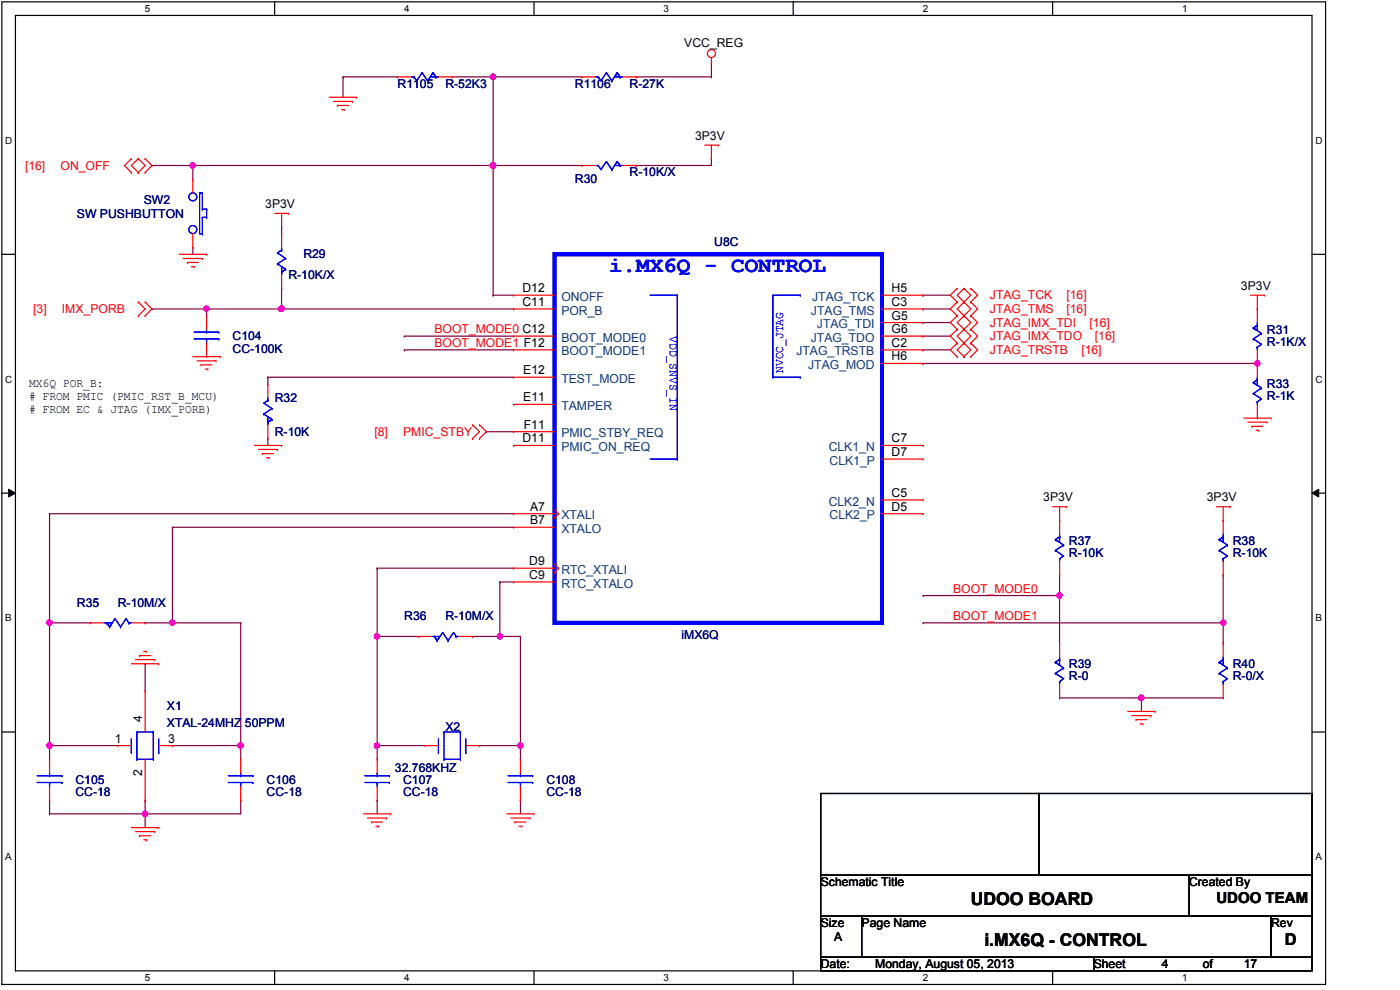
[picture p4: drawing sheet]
<svg xmlns="http://www.w3.org/2000/svg" width="297mm" height="210mm" viewBox="0 0 297 210" stroke-linecap="round" stroke-linejoin="round" font-family="sans-serif">
<path d="M.4 .4h280.8v208.4h-280.8zM3.3 3.3h275v202.6h-275z" fill="none" stroke="#000" stroke-width=".25"/>
<g fill="#fff">
<path d="M30.7 .7h1.2v2.3h-1.2z"/>
<path d="M30.7 206.2h1.2v2.4h-1.2z"/>
</g>
<path d="M58.3 .4v2.9M58.3 205.9v2.9" fill="none" stroke="#000" stroke-width=".25"/>
<g fill="#fff">
<path d="M85.7 .7h1.2v2.3h-1.2z"/>
<path d="M85.7 206.2h1.2v2.4h-1.2z"/>
</g>
<path d="M113.3 .4v2.9M113.3 205.9v2.9" fill="none" stroke="#000" stroke-width=".25"/>
<g fill="#fff">
<path d="M140.8 .7h1.1v2.3h-1.1z"/>
<path d="M140.8 206.2h1.1v2.4h-1.1z"/>
</g>
<path d="M168.3 .4v2.9M168.3 205.9v2.9" fill="none" stroke="#000" stroke-width=".25"/>
<g fill="#fff">
<path d="M195.7 .7h1.2v2.3h-1.2z"/>
<path d="M195.7 206.2h1.2v2.4h-1.2z"/>
</g>
<path d="M223.3 .4v2.9M223.3 205.9v2.9" fill="none" stroke="#000" stroke-width=".25"/>
<g fill="#fff">
<path d="M250.8 .7h1.1v2.3h-1.1z"/>
<path d="M250.8 206.2h1.1v2.4h-1.1z"/>
<path d="M1.1 28.6h1.5v2.3h-1.5z"/>
<path d="M279.1 28.6h1.4v2.3h-1.4z"/>
<path d="M1.1 79.3h1.5v2.3h-1.5z"/>
<path d="M279.1 79.3h1.4v2.3h-1.4z"/>
</g>
<path d="M.4 53.9h2.9M278.3 53.9h2.9" fill="none" stroke="#000" stroke-width=".25"/>
<g fill="#fff">
<path d="M1.1 129.9h1.4v2.4h-1.4z"/>
<path d="M279.1 129.9h1.3v2.4h-1.3z"/>
</g>
<path d="M.4 104.6h2.9M278.3 104.6h2.9" fill="none" stroke="#000" stroke-width=".25"/>
<path d="M1.8 103.8l1.5 .8-1.5 .8zM278.3 104.6l1.5-.8v1.6z" fill="#000"/>
<path d="M1.8 103.8l1.5 .8-1.5 .8zM278.3 104.6l1.5-.8v1.6z" fill="none" stroke="#000" stroke-width=".21"/>
<g fill="#fff">
<path d="M1.1 180.6h1.4v2.3h-1.4z"/>
<path d="M279.1 180.6h1.3v2.3h-1.3z"/>
</g>
<path d="M.4 155.3h2.9M278.3 155.3h2.9" fill="none" stroke="#000" stroke-width=".25"/>
<g fill="none" stroke="#800040" stroke-width=".25">
<path d="M195.8 62.6h.1M195.8 65.5h.1M195.8 68.4h.1M195.8 71.3h.1M195.8 62.6h5.8M195.8 65.5h5.8M195.8 68.4h5.8M195.8 71.3h5.8M80 158.2h.1M80 158.2v2.9M80 158.2h10.1M80 169.8h.1"/>
<path d="M80 169.8v2.8M110.4 169.8h.1M110.4 169.8v2.8"/>
</g>
<circle cx="80" cy="158.2" r=".56" fill="#f0f"/>
<circle cx="80" cy="158.2" r=".56" fill="none" stroke="#f0f" stroke-width=".25"/>
<path d="M101.7 158.2h.1M101.7 158.2h8.7M110.4 158.2h.1M110.4 158.2v2.9" fill="none" stroke="#800040" stroke-width=".25"/>
<circle cx="110.4" cy="158.2" r=".56" fill="#f0f"/>
<circle cx="110.4" cy="158.2" r=".56" fill="none" stroke="#f0f" stroke-width=".25"/>
<path d="M80 120.5h.1M80 120.5h29M80 120.5v14.5M106.1 123.4h.1M106.1 123.4h2.9M106.1 123.4v11.6" fill="none" stroke="#800040" stroke-width=".25"/>
<circle cx="106" cy="135" r=".56" fill="#f0f"/>
<circle cx="106" cy="135" r=".56" fill="none" stroke="#f0f" stroke-width=".25"/>
<path d="M80 135h.1M80 135h8.7M80 135v23.2M100.3 135h.1M100.3 135h10.1M106.1 135h.1" fill="none" stroke="#800040" stroke-width=".25"/>
<circle cx="80" cy="135" r=".56" fill="#f0f"/>
<circle cx="80" cy="135" r=".56" fill="none" stroke="#f0f" stroke-width=".25"/>
<path d="M10.5 132.1h.1M10.5 132.1v26.1M110.4 135h.1M110.4 135v23.2M10.5 158.2h.1M10.5 158.2h14.5M10.5 169.8h.1M10.5 169.8v2.8" fill="none" stroke="#800040" stroke-width=".25"/>
<circle cx="10.5" cy="158.2" r=".56" fill="#f0f"/>
<circle cx="10.5" cy="158.2" r=".56" fill="none" stroke="#f0f" stroke-width=".25"/>
<circle cx="10.5" cy="132.1" r=".56" fill="#f0f"/>
<circle cx="10.5" cy="132.1" r=".56" fill="none" stroke="#f0f" stroke-width=".25"/>
<g fill="none" stroke="#800040" stroke-width=".25">
<path d="M10.5 109h.1M10.5 109h98.5M10.5 109v23.1M36.6 111.8h.1M36.6 111.8v20.3h-5.8M36.6 111.8h72.4M10.5 132.1h.1M10.5 132.1h8.7M30.8 132.1h.1M30.8 140.8h.1M30.8 140.8v5.8M36.6 158.2h.1"/>
<path d="M36.6 158.2h14.5M10.5 172.6h.1M10.5 172.6h20.3M30.8 169.8h.1M30.8 172.6h.1M30.8 169.8v5.8"/>
</g>
<circle cx="36.5" cy="132.1" r=".56" fill="#f0f"/>
<circle cx="36.5" cy="132.1" r=".56" fill="none" stroke="#f0f" stroke-width=".25"/>
<path d="M30.8 172.6h.1M30.8 172.6h20.3" fill="none" stroke="#800040" stroke-width=".25"/>
<circle cx="30.7" cy="172.6" r=".56" fill="#f0f"/>
<circle cx="30.7" cy="172.6" r=".56" fill="none" stroke="#f0f" stroke-width=".25"/>
<path d="M36.6 132.1h.1M36.6 132.1h14.5M51.1 158.2h.1M51.1 158.2v2.9" fill="none" stroke="#800040" stroke-width=".25"/>
<circle cx="51" cy="158.2" r=".56" fill="#f0f"/>
<circle cx="51" cy="158.2" r=".56" fill="none" stroke="#f0f" stroke-width=".25"/>
<path d="M59.7 61.2h.1M59.7 65.5h.1M59.7 61.2v4.3M59.7 65.5h49.3M51.1 132.1h.1M51.1 132.1v26.1M10.5 158.2h.1M10.5 158.2v2.9M51.1 169.8h.1M51.1 169.8v2.8" fill="none" stroke="#800040" stroke-width=".25"/>
<circle cx="59.7" cy="65.5" r=".56" fill="#f0f"/>
<circle cx="59.7" cy="65.5" r=".56" fill="none" stroke="#f0f" stroke-width=".25"/>
<path d="M104.6 62.6h.1M104.6 62.6h4.4M224.8 148h.1M224.8 148h17.3M242.1 148h.1M242.1 148v2.9" fill="none" stroke="#800040" stroke-width=".25"/>
<circle cx="242.1" cy="148" r=".57" fill="#f0f"/>
<circle cx="242.1" cy="148" r=".57" fill="none" stroke="#f0f" stroke-width=".25"/>
<path d="M85.8 71.3h.1M85.8 74.2h.1M85.8 71.3h23.2M85.8 74.2h23.2M195.8 77.1h.1M195.8 77.1h70.9M242.1 148h.1M242.1 148h17.4" fill="none" stroke="#800040" stroke-width=".25"/>
<circle cx="266.7" cy="77.1" r=".56" fill="#f0f"/>
<circle cx="266.7" cy="77.1" r=".56" fill="none" stroke="#f0f" stroke-width=".25"/>
<path d="M43.8 65.5h.1M43.8 65.5h15.9M195.8 74.2h.1M195.8 74.2h5.8" fill="none" stroke="#800040" stroke-width=".25"/>
<circle cx="59.7" cy="65.5" r=".56" fill="#f0f"/>
<circle cx="59.7" cy="65.5" r=".56" fill="none" stroke="#f0f" stroke-width=".25"/>
<circle cx="43.8" cy="65.5" r=".56" fill="#f0f"/>
<circle cx="43.8" cy="65.5" r=".56" fill="none" stroke="#f0f" stroke-width=".25"/>
<path d="M195.8 132.1h.1M195.8 132.1h63.7M224.8 122h.1M224.8 122v4.3M259.5 132.1h.1M259.5 132.1v4.3" fill="none" stroke="#800040" stroke-width=".25"/>
<circle cx="259.5" cy="132.1" r=".56" fill="#f0f"/>
<circle cx="259.5" cy="132.1" r=".56" fill="none" stroke="#f0f" stroke-width=".25"/>
<path d="M195.8 126.3h.1M195.8 126.3h29" fill="none" stroke="#800040" stroke-width=".25"/>
<circle cx="224.7" cy="126.3" r=".56" fill="#f0f"/>
<circle cx="224.7" cy="126.3" r=".56" fill="none" stroke="#f0f" stroke-width=".25"/>
<g fill="none" stroke="#800040" stroke-width=".25">
<path d="M40.9 35.1h.1M40.9 35.1v2.9M104.6 35.1h.1M104.6 35.1h18.8M104.6 35.1v27.5M40.9 52.5h.1M40.9 52.5v1.4M56.8 93h.1M56.8 80h.1M56.8 80v1.5M56.8 93v1.5M56.8 80h52.2"/>
<path d="M103.2 91.6h.1M103.2 91.6h5.8M224.8 126.3h.1M224.8 126.3v10.1M259.5 122h.1M259.5 122v10.1"/>
</g>
<circle cx="104.6" cy="35.1" r=".56" fill="#f0f"/>
<circle cx="104.6" cy="35.1" r=".56" fill="none" stroke="#f0f" stroke-width=".25"/>
<path d="M40.9 35.1h63.7M104.6 35.1h.1M135 35.1h.1M150.9 33.7h.1M150.9 33.7v1.4h-15.9M59.7 48.1h.1M59.7 48.1v1.5M43.8 65.5h.1M43.8 65.5v1.5" fill="none" stroke="#800040" stroke-width=".25"/>
<circle cx="40.9" cy="35.1" r=".56" fill="#f0f"/>
<circle cx="40.9" cy="35.1" r=".56" fill="none" stroke="#f0f" stroke-width=".25"/>
<circle cx="104.6" cy="35.1" r=".56" fill="#f0f"/>
<circle cx="104.6" cy="35.1" r=".56" fill="none" stroke="#f0f" stroke-width=".25"/>
<path d="M95.9 16.3h8.7M104.6 16.3h.1M135 16.3h.1M135 16.3h15.9M150.9 16.3h.1M150.9 13.4v2.9M32.2 35.1h.1M32.2 35.1h8.7M32.2 65.5h.1M32.2 65.5h11.6" fill="none" stroke="#800040" stroke-width=".25"/>
<circle cx="104.6" cy="16.3" r=".56" fill="#f0f"/>
<circle cx="104.6" cy="16.3" r=".56" fill="none" stroke="#f0f" stroke-width=".25"/>
<path d="M72.8 16.3h.1M72.8 16.3v4.3M72.8 16.3h11.5M84.3 16.3h.1M104.6 16.3h.1M104.6 16.3h18.8M104.6 16.3v18.8M123.4 16.3h.1" fill="none" stroke="#800040" stroke-width=".25"/>
<g fill="none" stroke="#f00" stroke-width=".25">
<path d="M84.3 16.3h.1M84.3 16.3h3M93 16.3h2.9M95.9 16.3h.1M123.4 16.3h.1M123.4 16.3h2.9M132.1 16.3h2.9M135 16.3h.1M150.9 13.4h.1M150.9 12.2v1.2M27.9 33.7h.1M27.9 36.6h.1"/>
<path d="M27.9 33.7l-1.5 1.4 1.5 1.5M29.3 36.6h.1M29.3 33.7h.1M29.3 33.7l1.5 1.4-1.5 1.5M29.3 33.7l-1.4 1.4 1.4 1.5M30.8 33.7h.1M30.8 36.6h.1M30.8 33.7l1.4 1.4-1.4 1.5M40.9 38h.1M40.9 38v2.9M69.9 20.6h5.8M70.7 21.5h4.1"/>
<path d="M71.6 22.4h.1M71.6 22.4h2.3M72.5 23.3h.5M73 23.3h.1M74.8 21.5h.1M75.7 20.6h.1M123.4 35.1h.1M123.4 35.1h2.9M132.1 35.1h2.9M135 35.1h.1M149.5 30.8h2.9M150.9 33.7h.1"/>
<path d="M150.9 30.8v2.9M152.4 30.8h.1M38 53.9h5.8M38.9 54.8h4M39.8 55.7h.1M39.8 55.7h2.3M40.6 56.6h.6M40.9 52.5h.1M40.9 49.6v2.9M41.2 56.6h.1M42.9 54.8h.1M43.8 53.9h.1"/>
<path d="M58.3 45.3h2.9M59.7 48.1h.1M59.7 49.6h.1M59.7 45.3v2.8M59.7 49.6v2.9M59.7 58.3v2.9M61.2 45.3h.1M29.3 67h.1M29.3 64.1h.1M29.3 64.1l1.5 1.4-1.5 1.5M30.8 64.1h.1M30.8 67h.1"/>
<path d="M30.8 64.1l1.4 1.4-1.4 1.5M40.9 75.7h5.8M41.8 76.5h4M42.6 77.4h.1M42.6 77.4h2.4M43.5 78.3h.6M43.8 67h.1M43.8 75.7h.1M43.8 67v2.9M43.8 72.8v2.9M44.1 78.3h.1M45.8 76.5h.1"/>
<path d="M46.7 75.7h.1M59.7 61.2h.1M109 62.6h.1M109 65.5h.1M109 71.3h.1M109 74.2h.1M109 62.6h8.6M109 65.5h8.6M109 71.3h8.6M109 74.2h8.6M187.1 62.6h8.7M187.1 65.5h8.7"/>
<path d="M187.1 71.3h8.7M187.1 74.2h8.7M187.1 68.4h8.7M187.1 77.1h8.7M195.8 62.6h.1M195.8 65.5h.1M195.8 68.4h.1M195.8 71.3h.1M195.8 74.2h.1M195.8 77.1h.1M203.1 61.2h.1M203.1 64.1h.1"/>
<path d="M203.1 67h.1M203.1 69.9h.1M203.1 72.8h.1M203.1 75.7h.1M203.1 61.2l-1.5 1.4 1.5 1.5M203.1 64.1l-1.5 1.4 1.5 1.5M203.1 67l-1.5 1.4 1.5 1.5M203.1 69.9l-1.5 1.4 1.5 1.5M203.1 72.8l-1.5 1.4 1.5 1.5M204.5 64.1h.1M204.5 61.2h.1M204.5 67h.1"/>
<path d="M204.5 69.9h.1M204.5 72.8h.1M204.5 75.7h.1M204.5 61.2l-1.4 1.4 1.4 1.5M204.5 61.2l1.4 1.4-1.4 1.5M204.5 64.1l-1.4 1.4 2.8 2.9-2.8 2.9 1.4 1.5M204.5 64.1l1.4 1.4-2.8 2.9 2.8 2.9-1.4 1.5M204.5 72.8l-1.4 1.4 1.4 1.5M204.5 72.8l1.4 1.4-1.4 1.5M205.9 61.2h.1M205.9 64.1h.1M205.9 67h.1"/>
<path d="M205.9 69.9h.1M205.9 72.8h.1M205.9 75.7h.1M205.9 61.2l1.5 1.4-1.5 1.5M205.9 64.1l1.5 1.4-1.5 1.5M205.9 67l1.5 1.4-1.5 1.5M205.9 69.9l1.5 1.4-1.5 1.5M205.9 72.8l1.5 1.4-1.5 1.5M265.3 62.6h2.9M266.7 65.5h.1M266.7 77.1h.1M266.7 62.6v5.8"/>
<path d="M266.7 74.2v5.8M268.2 62.6h.1M53.9 94.5h5.8M54.8 95.3h4.1M55.7 96.2h.1M55.7 96.2h2.3M56.6 97.1h.5M56.8 93h.1M56.8 81.5h.1M56.8 81.5v2.8M56.8 90.1v2.9M57.1 97.1h.1"/>
<path d="M58.9 95.3h.1M59.7 94.5h.1M100.3 93h.1M100.3 90.1h.1M100.3 90.1l1.4 1.5-1.4 1.4M101.7 90.1h.1M101.7 93h.1M101.7 90.1l1.5 1.5-1.5 1.4M109 80h.1M109 85.8h.1M109 91.6h.1M109 94.5h.1"/>
<path d="M109 94.5h8.6M109 80h8.6M109 85.8h8.6M109 91.6h8.6M187.1 94.5h8.7M187.1 97.4h8.7M195.8 94.5h.1M195.8 97.4h.1M263.9 88.7h5.8M264.7 89.5h4.1M265.6 90.4h.1M265.6 90.4h2.3"/>
<path d="M266.5 91.3h.5M266.7 88.7h.1M266.7 85.8v2.9M267 91.3h.1M268.8 89.5h.1M269.7 88.7h.1M109 109h.1M109 111.8h.1M109 109h8.6M109 111.8h8.6M117.6 109.8h.1M117.6 108.1l.9 .9"/>
<path d="M117.6 119.7l.9 .8M118.5 109h.1M118.5 109l-.9 .8M187.1 109h8.7M187.1 106.1h8.7M195.8 106.1h.1M195.8 109h.1M223.3 107.5h2.9M224.8 110.4h.1M224.8 107.5v5.8M224.8 119.1v2.9M226.2 107.5h.1"/>
<path d="M258.1 107.5h2.9M259.5 110.4h.1M259.5 107.5v5.8M259.5 119.1v2.9M261 107.5h.1M19.2 132.1h.1M19.2 132.1h2.9M27.9 132.1h2.9M28.8 139.9h4M29.6 139.1h.1M29.6 139.1h2.3M30.5 138.2h.6"/>
<path d="M30.8 132.1h.1M31.1 138.2h.1M32.8 139.9h.1M88.7 135h.1M88.7 135h2.9M97.4 135h2.9M100.3 135h.1M109 120.5h.1M109 123.4h.1M109 120.5h8.6M109 123.4h8.6M117.6 121.4h.1"/>
<path d="M118.5 120.5h.1M118.5 120.5l-.9 .9M224.8 122h.1M224.8 136.4h.1M224.8 136.4v3M259.5 136.4h.1M259.5 122h.1M259.5 136.4v3M25 158.2h.1M25 158.2h2.9M27.9 140.8h5.8M30.8 146.6h.1"/>
<path d="M30.8 146.6v8.7M33.7 140.8h.1M33.7 158.2h2.9M36.6 158.2h.1M90.1 158.2h.1M90.1 158.2h2.9M98.8 158.2h2.9M101.7 158.2h.1M224.8 148h.1M224.8 145.2v2.8M239.3 150.9h5.7M240.1 151.8h4.1"/>
<path d="M241 152.7h.1M241 152.7h2.3M241.8 153.5h.6M242.4 153.5h.1M244.2 151.8h.1M245 150.9h.1M259.5 148h.1M259.5 145.2v2.8M10.5 161.1h.1M10.5 169.8h.1M10.5 161.1v2.9M10.5 166.9v2.9"/>
<path d="M27.9 175.6h5.8M28.8 176.4h4M29.6 177.3h.1M29.6 177.3h2.3M30.5 178.1h.6M30.8 169.8h.1M30.8 161.1v8.7M31.1 178.1h.1M32.8 176.4h.1M33.7 175.6h.1M51.1 161.1h.1M51.1 169.8h.1"/>
<path d="M51.1 161.1v2.9M51.1 166.9v2.9M77.1 172.6h5.8M78 173.5h4M78.8 174.4h.1M78.8 174.4h2.4M79.7 175.3h.6M80 161.1h.1M80 169.8h.1M80 161.1v2.9M80 166.9v2.9M80.3 175.3h.1"/>
<path d="M82 173.5h.1M82.9 172.6h.1M107.5 172.6h5.8M108.4 173.5h4M109.2 174.4h.1M109.2 174.4h2.4M110.1 175.3h.6M110.4 161.1h.1M110.4 169.8h.1M110.4 161.1v2.9M110.4 166.9v2.9M110.7 175.3h.1"/>
<path d="M112.4 173.5h.1M113.3 172.6h.1"/>
<circle cx="150.9" cy="11.4" r=".85"/>
</g>
<path d="M174.1 168.3h46.3v17.4h-46.3zM220.4 168.3h57.9v17.4h-57.9zM174.1 185.7h104.2v8.7h-104.2zM174.1 194.4h8.7v8.7h-8.7zM182.8 194.4h86.9v8.7h-86.9zM252.3 185.7h26v8.7h-26zM269.7 194.4h8.6v8.7h-8.6zM174.1 203.1h57.9v2.8h-57.9zM232 203.1h46.3v2.8h-46.3z" fill="none" stroke="#000" stroke-width=".25"/>
<g fill="none" stroke="#00f" stroke-width=".25">
<path d="M87.3 16.3h.5M87.8 16.3h.1M89.5 15.4h.1M89.5 15.4l-1.1 1.8-.6-.9M89.5 15.4l1.2 1.8M90.7 17.2h.1M91.9 15.4l.6 .9h-1.2zM91.9 15.4h.1M91.9 15.4l-1.2 1.8M91.9 15.4l.6 .9M92.5 16.3h.1M92.5 16.3h.5"/>
<path d="M126.3 16.3h.6M126.9 16.3h.1M128.7 15.4h.1M128.7 15.4l-1.2 1.8-.6-.9M128.7 15.4l1.1 1.8M129.8 17.2h.1M130.9 15.4l.6 .9h-1.1zM130.9 15.4h.1M130.9 15.4l-1.1 1.8M130.9 15.4l.6 .9M131.5 16.3h.1M131.5 16.3h.6"/>
<path d="M126.3 35.1h.6M126.9 35.1h.1M128.7 34.3h.1M128.7 34.3l-1.2 1.7-.6-.9M128.7 34.3l1.1 1.7M129.8 36h.1M130.9 34.3l.6 .8h-1.1zM130.9 34.3h.1M130.9 34.3l-1.1 1.7M130.9 34.3l.6 .8M131.5 35.1h.1M131.5 35.1h.6"/>
<path d="M42.3 40.9h.1M42.3 40.9v8.7h.6M42.3 40.9h.6M42.9 40.9h.1M42.9 44.4h.1M42.9 46.1h.1M42.9 49.6h.1M42.9 40.9v3.5M42.9 46.1v3.5M42.9 44.4h.9M42.9 46.1h.9M43.8 44.4h.1"/>
<path d="M43.8 46.1h.1M43.8 44.4v1.7M58.9 56h.1M58.9 56l1.7 1.1M59.7 56.6l.9 .5-.9 .6zM59.7 53.1h.1M59.7 57.7h.1M59.7 53.1l-.8 .5 1.7 1.2M59.7 52.5v.6M59.7 57.7v.6M60.6 57.1h.1M60.6 54.8h.1"/>
<path d="M60.6 57.1l-.9 .6M60.6 54.8l-1.7 1.2M41.2 71.9h5.2M41.2 70.5h5.2M43.8 70.5h.1M43.8 71.9h.1M43.8 69.9v.6M43.8 71.9v.9M46.4 71.9h.1M46.4 70.5h.1M137.9 62.6h5.8M143.7 62.6h.1"/>
<path d="M143.7 62.6v34.8M169.8 62.6h.1M169.8 62.6h-5.8v17.4M265.9 69.6l.8-.6v1.2zM265.9 69.6h.1M265.9 71.9h.1M265.9 71.9l1.7 1.1-.9 .6M265.9 69.6l1.7 1.1M266.7 73.6h.1M266.7 69h.1M266.7 68.4v.6M266.7 73.6v.6"/>
<path d="M266.7 69l-.8 .6M267.6 70.7h.1M267.6 70.7l-1.7 1.2M56 87.8h.1M56 87.8l1.7 1.2M56.8 88.4l.9 .6-.9 .5zM56.8 84.9h.1M56.8 89.5h.1M56.8 84.9l-.8 .6 1.7 1.2M56.8 84.3v.6M56.8 89.5v.6M57.7 89h.1"/>
<path d="M57.7 86.7h.1M57.7 89l-.9 .5M57.7 86.7l-1.7 1.1M137.9 97.4h5.8M143.7 97.4h.1M164 80h.1M164 80h5.8M169.8 80h.1M265.9 81.2l.8-.6v1.2zM265.9 81.2h.1M265.9 83.5h.1M265.9 83.5l1.7 1.1-.9 .6"/>
<path d="M265.9 81.2l1.7 1.1M266.7 85.2h.1M266.7 80.6h.1M266.7 80v.6M266.7 85.2v.6M266.7 80.6l-.8 .6M267.6 82.3h.1M267.6 82.3l-1.7 1.2M223.9 114.5l.9-.6v1.1zM223.9 114.5h.1M223.9 116.8h.1M223.9 116.8l1.7 1.1-.8 .6"/>
<path d="M223.9 114.5l1.7 1.1M224.8 118.5h.1M224.8 113.9h.1M224.8 113.3v.6M224.8 118.5v.6M224.8 113.9l-.9 .6M225.6 115.6h.1M225.6 115.6l-1.7 1.2M258.6 114.5l.9-.6v1.1zM258.6 114.5h.1M258.6 116.8h.1M258.6 116.8l1.8 1.1-.9 .6"/>
<path d="M258.6 114.5l1.8 1.1M259.5 118.5h.1M259.5 113.9h.1M259.5 113.3v.6M259.5 118.5v.6M259.5 113.9l-.9 .6M260.4 115.6h.1M260.4 115.6l-1.8 1.2M22.1 132.1h.6M22.7 132.1h1.1l-.5 .9zM22.7 132.1h.1M22.7 132.1l.6 .9"/>
<path d="M23.3 133h.1M24.4 131.2h.1M24.4 131.2l-1.1 1.8M24.4 131.2l1.2 1.8M25.6 133h.1M27.3 132.1h.1M27.3 132.1l-.6-.9-1.1 1.8M27.3 132.1h.6M91.6 135h.6M92.2 135h1.1l-.5 .9zM92.2 135h.1M92.2 135l.6 .9"/>
<path d="M92.8 135.9h.1M93.9 134.2h.1M93.9 134.2l-1.1 1.7M93.9 134.2l1.1 1.7M95 135.9h.1M96.8 135h.1M96.8 135l-.6-.8-1.2 1.7M96.8 135h.6M224.8 139.9h.1M224.8 139.4v.5M224.8 139.9l-.9 .6M259.5 139.9h.1"/>
<path d="M259.5 139.4v.5M259.5 139.9l-.9 .6M27.9 159.6h.1M27.9 156.7v2.9M29.1 155.3h.1M29.1 155.3h3.4M29.1 155.3v5.8M32.5 155.3h.1M32.5 155.3v5.8M33.7 159.6h.1M33.7 156.7v2.9M93 159.6h.1"/>
<path d="M93 156.7v2.9M94.2 155.3h.1M94.2 155.3h3.5M94.2 155.3v5.8M97.7 155.3h.1M97.7 155.3v5.8M98.8 159.6h.1M98.8 156.7v2.9M223.9 140.5l.9-.6v1.2zM223.9 140.5h.1M223.9 142.8h.1M223.9 142.8l1.7 1.2-.8 .6"/>
<path d="M223.9 140.5l1.7 1.2M224.8 144.6h.1M224.8 144.6v.6M225.6 141.7h.1M225.6 141.7l-1.7 1.1M258.6 140.5l.9-.6v1.2zM258.6 140.5h.1M258.6 142.8h.1M258.6 140.5l1.8 1.2M258.6 142.8l1.8 1.2-.9 .6M259.5 144.6h.1M259.5 144.6v.6"/>
<path d="M260.4 141.7h.1M260.4 141.7l-1.8 1.1M7.9 166h5.2M7.9 164.6h5.2M10.5 164.6h.1M10.5 166h.1M10.5 164v.6M10.5 166v.9M13.1 166h.1M13.1 164.6h.1M29.1 161.1h.1M29.1 161.1h3.4"/>
<path d="M32.5 161.1h.1M48.4 166h5.2M48.4 164.6h5.2M51.1 164.6h.1M51.1 166h.1M51.1 164v.6M51.1 166v.9M53.6 166h.1M53.6 164.6h.1M77.4 166h5.2M77.4 164.6h5.2M80 164.6h.1"/>
<path d="M80 166h.1M80 164v.6M80 166v.9M82.6 166h.1M82.6 164.6h.1M94.2 161.1h.1M94.2 161.1h3.5M97.7 161.1h.1M107.8 166h5.2M107.8 164.6h5.2M110.4 164.6h.1M110.4 166h.1"/>
<path d="M110.4 164v.6M110.4 166v.9M113 166h.1M113 164.6h.1"/>
<circle cx="40.9" cy="41.8" r=".85"/>
<circle cx="40.9" cy="48.7" r=".85"/>
</g>
<path d="M117.6 53.9h69.5v78.2h-69.5z" fill="none" stroke="#00f" stroke-width=".85"/>
<circle cx="80" cy="158.2" r=".56" fill="#f0f"/>
<circle cx="80" cy="158.2" r=".56" fill="none" stroke="#f0f" stroke-width=".25"/>
<circle cx="110.4" cy="158.2" r=".56" fill="#f0f"/>
<circle cx="110.4" cy="158.2" r=".56" fill="none" stroke="#f0f" stroke-width=".25"/>
<circle cx="106" cy="135" r=".56" fill="#f0f"/>
<circle cx="106" cy="135" r=".56" fill="none" stroke="#f0f" stroke-width=".25"/>
<circle cx="80" cy="135" r=".56" fill="#f0f"/>
<circle cx="80" cy="135" r=".56" fill="none" stroke="#f0f" stroke-width=".25"/>
<circle cx="10.5" cy="158.2" r=".56" fill="#f0f"/>
<circle cx="10.5" cy="158.2" r=".56" fill="none" stroke="#f0f" stroke-width=".25"/>
<circle cx="10.5" cy="132.1" r=".56" fill="#f0f"/>
<circle cx="10.5" cy="132.1" r=".56" fill="none" stroke="#f0f" stroke-width=".25"/>
<circle cx="36.5" cy="132.1" r=".56" fill="#f0f"/>
<circle cx="36.5" cy="132.1" r=".56" fill="none" stroke="#f0f" stroke-width=".25"/>
<circle cx="30.7" cy="172.6" r=".56" fill="#f0f"/>
<circle cx="30.7" cy="172.6" r=".56" fill="none" stroke="#f0f" stroke-width=".25"/>
<circle cx="51" cy="158.2" r=".56" fill="#f0f"/>
<circle cx="51" cy="158.2" r=".56" fill="none" stroke="#f0f" stroke-width=".25"/>
<circle cx="59.7" cy="65.5" r=".56" fill="#f0f"/>
<circle cx="59.7" cy="65.5" r=".56" fill="none" stroke="#f0f" stroke-width=".25"/>
<circle cx="242.1" cy="148" r=".57" fill="#f0f"/>
<circle cx="242.1" cy="148" r=".57" fill="none" stroke="#f0f" stroke-width=".25"/>
<circle cx="266.7" cy="77.1" r=".56" fill="#f0f"/>
<circle cx="266.7" cy="77.1" r=".56" fill="none" stroke="#f0f" stroke-width=".25"/>
<circle cx="59.7" cy="65.5" r=".56" fill="#f0f"/>
<circle cx="59.7" cy="65.5" r=".56" fill="none" stroke="#f0f" stroke-width=".25"/>
<circle cx="43.8" cy="65.5" r=".56" fill="#f0f"/>
<circle cx="43.8" cy="65.5" r=".56" fill="none" stroke="#f0f" stroke-width=".25"/>
<circle cx="259.5" cy="132.1" r=".56" fill="#f0f"/>
<circle cx="259.5" cy="132.1" r=".56" fill="none" stroke="#f0f" stroke-width=".25"/>
<circle cx="224.7" cy="126.3" r=".56" fill="#f0f"/>
<circle cx="224.7" cy="126.3" r=".56" fill="none" stroke="#f0f" stroke-width=".25"/>
<circle cx="104.6" cy="35.1" r=".56" fill="#f0f"/>
<circle cx="104.6" cy="35.1" r=".56" fill="none" stroke="#f0f" stroke-width=".25"/>
<circle cx="40.9" cy="35.1" r=".56" fill="#f0f"/>
<circle cx="40.9" cy="35.1" r=".56" fill="none" stroke="#f0f" stroke-width=".25"/>
<circle cx="104.6" cy="35.1" r=".56" fill="#f0f"/>
<circle cx="104.6" cy="35.1" r=".56" fill="none" stroke="#f0f" stroke-width=".25"/>
<circle cx="104.6" cy="16.3" r=".56" fill="#f0f"/>
<circle cx="104.6" cy="16.3" r=".56" fill="none" stroke="#f0f" stroke-width=".25"/>
<text font-size="4.6" fill="#00f" x="129.2" y="57.8">i.MX6Q - CONTROL</text>
<g font-size="3.7">
<text x="205.9" y="192.1">UDOO BOARD</text>
<text x="208.8" y="200.7">i.MX6Q - CONTROL</text>
</g>
<text font-size="3.5" x="272.5" y="200.5">D</text>
<text font-size="3.2" x="258.1" y="191.6">UDOO TEAM</text>
<g font-size="2.6">
<text x="145.2" y="10">VCC_REG</text>
<text x="147.4" y="29.6">3P3V</text>
<text x="56.3" y="44.1">3P3V</text>
<text x="110.8" y="62">D12</text>
<text x="110.8" y="64.9">C11</text>
<text x="189.1" y="62">H5</text>
<text x="189.1" y="64.9">C3</text>
<text x="263.3" y="61.5">3P3V</text>
<text x="189.1" y="67.8">G5</text>
<text x="189.1" y="70.7">G6</text>
<text x="189.1" y="73.6">C2</text>
<text x="189.1" y="76.5">H6</text>
<text x="6.2" y="82.1">MX6Q POR_B:</text>
<text x="111" y="79.4">E12</text>
<text x="6.2" y="84.9"># FROM PMIC (PMIC_RST_B_MCU)</text>
<text x="6.2" y="87.7"># FROM EC &amp; JTAG (IMX_PORB)</text>
<text x="111" y="85.1">E11</text>
<text x="110.8" y="93.9">D11</text>
<text x="111.1" y="90.9">F11</text>
<text x="189.1" y="93.9">C7</text>
<text x="189.1" y="96.7">D7</text>
<text x="189.1" y="105.4">C5</text>
<text x="221.3" y="106.3">3P3V</text>
<text x="256" y="106.3">3P3V</text>
<text x="112.4" y="108.3">A7</text>
<text x="112.4" y="111.2">B7</text>
<text x="189.1" y="108.3">D5</text>
<text x="112.3" y="119.9">D9</text>
<text x="112.3" y="122.8">C9</text>
<text x="30.2" y="153.2" transform="rotate(-90 30.2 153.2)">4</text>
<text x="24.4" y="157.5">1</text>
<text x="35.7" y="157.5">3</text>
<text x="30.2" y="164.6" transform="rotate(-90 30.2 164.6)">2</text>
<text x="174.1" y="188">Schematic Title</text>
<text x="252.3" y="188">Created By</text>
<text x="174.1" y="196.7">Size</text>
<text x="182.8" y="196.7">Page Name</text>
<text x="269.7" y="196.7">Rev</text>
<text x="177" y="199.6">A</text>
<text x="174.1" y="205.4">Date:</text>
<text x="185.7" y="205.4">Monday, August 05, 2013</text>
<text x="232" y="205.4">Sheet</text>
<text x="246.5" y="205.4">4</text>
<text x="255.2" y="205.4">of</text>
<text x="263.9" y="205.4">17</text>
</g>
<g font-size="2.6" fill="#000080">
<text x="84.3" y="18.6">R1105</text>
<text x="94.5" y="18.6">R-52K3</text>
<text x="122" y="18.6">R1106</text>
<text x="133.6" y="18.6">R-27K</text>
<text x="122" y="38.9">R30</text>
<text x="133.6" y="37.4">R-10K/X</text>
<text x="16.3" y="46.2">SW PUSHBUTTON</text>
<text x="30.5" y="43.2">SW2</text>
<text x="151.5" y="52.2">U8C</text>
<text x="61.2" y="59.1">R-10K/X</text>
<text x="64.4" y="54.8">R29</text>
<text x="268.8" y="70.7">R31</text>
<text x="49.3" y="72.2">C104</text>
<text x="49.3" y="74.8">CC-100K</text>
<text x="268.8" y="73.4">R-1K/X</text>
<text x="268.8" y="82.3">R33</text>
<text x="58.3" y="85.2">R32</text>
<text x="268.8" y="84.9">R-1K</text>
<text x="58.3" y="92.5">R-10K</text>
<text x="226.8" y="115.6">R37</text>
<text x="226.8" y="118.2">R-10K</text>
<text x="261.5" y="115.6">R38</text>
<text x="261.5" y="118.2">R-10K</text>
<text x="16.3" y="128.7">R35</text>
<text x="25" y="128.7">R-10M/X</text>
<text x="85.8" y="131.5">R36</text>
<text x="94.5" y="131.5">R-10M/X</text>
<text x="144.6" y="135.6">iMX6Q</text>
<text x="226.8" y="141.7">R39</text>
<text x="261.5" y="141.7">R40</text>
<text x="226.8" y="144.3">R-0</text>
<text x="261.5" y="144.3">R-0/X</text>
<text x="35.4" y="150.7">X1</text>
<text x="35.4" y="154.1">XTAL-24MHZ 50PPM</text>
<text x="94.5" y="155">X2</text>
<text x="16" y="166.3">C105</text>
<text x="56.6" y="166.3">C106</text>
<text x="83.8" y="163.7">32.768KHZ</text>
<text x="85.5" y="166.3">C107</text>
<text x="115.9" y="166.3">C108</text>
<text x="16" y="168.9">CC-18</text>
<text x="56.6" y="168.9">CC-18</text>
<text x="85.5" y="168.9">CC-18</text>
<text x="115.9" y="168.9">CC-18</text>
</g>
<g font-size="2.6" fill="#f00">
<text x="5.3" y="36">[16]</text>
<text x="12.8" y="36">ON_OFF</text>
<text x="210" y="63.5">JTAG_TCK</text>
<text x="226.2" y="63.5">[16]</text>
<text x="7" y="66.4">[3]</text>
<text x="13.1" y="66.4">IMX_PORB</text>
<text x="92.2" y="70.7">BOOT_MODE0 C12</text>
<text x="210" y="66.4">JTAG_TMS</text>
<text x="210" y="69.3">JTAG_IMX_TDI</text>
<text x="226.2" y="66.4">[16]</text>
<text x="231.1" y="69.3">[16]</text>
<text x="92.2" y="73.6">BOOT_MODE1 F12</text>
<text x="210" y="72.2">JTAG_IMX_TDO</text>
<text x="210" y="75.1">JTAG_TRSTB</text>
<text x="229.4" y="75.1">[16]</text>
<text x="232.3" y="72.2">[16]</text>
<text x="79.4" y="92.5">[8]</text>
<text x="85.5" y="92.5">PMIC_STBY</text>
<text x="202.2" y="125.7">BOOT_MODE0</text>
<text x="202.2" y="131.5">BOOT_MODE1</text>
</g>
<g font-size="2.6" fill="#004080">
<text x="119.1" y="63.8">ONOFF</text>
<text x="172.3" y="63.8">JTAG_TCK</text>
<text x="119.1" y="66.7">POR_B</text>
<text x="172" y="66.7">JTAG_TMS</text>
<text x="173.3" y="69.6">JTAG_TDI</text>
<text x="119.1" y="72.5">BOOT_MODE0</text>
<text x="119.1" y="75.4">BOOT_MODE1</text>
<text x="169" y="75.4">JTAG_TRSTB</text>
<text x="172" y="72.5">JTAG_TDO</text>
<text x="119.1" y="81.2">TEST_MODE</text>
<text x="171.4" y="78.3">JTAG_MOD</text>
<text x="119.1" y="87">TAMPER</text>
<text x="119.1" y="92.8">PMIC_STBY_REQ</text>
<text x="119.1" y="95.7">PMIC_ON_REQ</text>
<text x="175.8" y="95.7">CLK1_N</text>
<text x="176" y="98.6">CLK1_P</text>
<text x="175.8" y="107.2">CLK2_N</text>
<text x="119.1" y="110.2">XTALI</text>
<text x="119.1" y="113">XTALO</text>
<text x="176" y="110.2">CLK2_P</text>
<text x="119.1" y="121.7">RTC_XTALI</text>
<text x="119.1" y="124.6">RTC_XTALO</text>
</g>
<g font-size="2.6" fill="#00f">
<text x="142.1" y="71.3" transform="rotate(90 142.1 71.3)">VDD_SNVS_IN</text>
<text x="166.2" y="79.1" transform="rotate(-90 166.2 79.1)">NVCC_JTAG</text>
</g>
<g font-size="2.1">
<text x="30.7" y="2.6">5</text>
<text x="85.7" y="2.6">4</text>
<text x="140.8" y="2.6">3</text>
<text x="195.7" y="2.6">2</text>
<text x="250.8" y="2.6">1</text>
<text x="1.1" y="30.5">D</text>
<text x="279.1" y="30.5">D</text>
<text x="1.1" y="81.2">C</text>
<text x="279.1" y="81.2">C</text>
<text x="1.1" y="131.8">B</text>
<text x="279.1" y="131.8">B</text>
<text x="1.1" y="182.5">A</text>
<text x="279.1" y="182.5">A</text>
<text x="30.7" y="208.2">5</text>
<text x="85.7" y="208.2">4</text>
<text x="140.8" y="208.2">3</text>
<text x="195.7" y="208.2">2</text>
<text x="250.8" y="208.2">1</text>
</g>
</svg>
